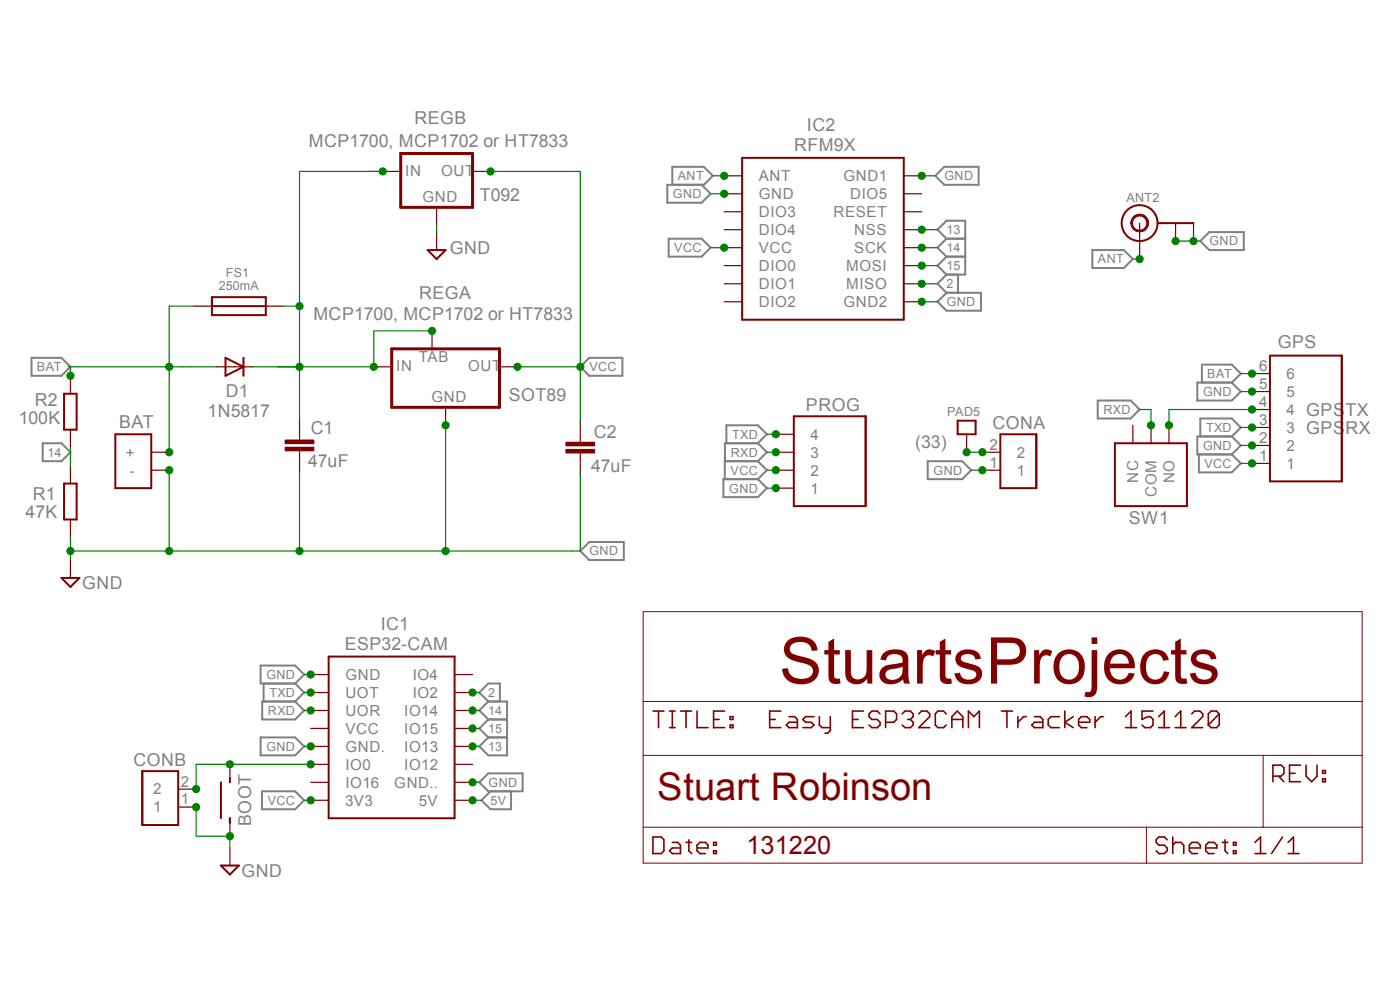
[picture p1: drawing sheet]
<svg xmlns="http://www.w3.org/2000/svg" width="297mm" height="210mm" viewBox="0 0 297 210" stroke-linecap="round" stroke-linejoin="round" font-family="sans-serif">
<g fill="none" stroke="#808080" stroke-width=".42">
<path d="M142.6 39.2v-3.8h6.7l1.9 1.9-1.9 1.9h-7.7v3.8h7.2l1.9-1.9-1.9-1.9M198.4 37.3l1.9-1.9h7.3v3.8h-7.3zM141.9 50.6h6.9l1.9 1.9-1.9 1.9h-6.9zM200.8 54.4h4M200.8 50.6h4M200.8 58.3l-1.9 1.9 1.9 1.9M200.8 50.6l-1.9-1.9 1.9-1.9h4v11.5h-4M200.8 50.6l-1.9 1.9 1.9 1.9M200.8 54.4l-1.9 1.9 1.9 2M203.2 58.3v3.8M231.7 53h6.7l1.9 1.9-1.9 2h-6.7zM254.6 51.1l1.9-1.9h7.4v3.8h-7.4z"/>
<path d="M6.7 75.9h6.3l1.9 1.9-1.9 1.9h-6.3zM123.1 77.8l1.9-1.9h7v3.8h-7zM198.9 64l1.9-1.9h7.3v3.8h-7.3zM9.1 94h3.9l1.9 1.9-1.9 1.9h-3.9zM154.1 94v-3.8h6.7l1.9 1.9-1.9 1.9M160.8 97.8h-7v3.8M160.8 97.8l1.9 1.9-1.9 1.9M160.8 94l1.9 1.9-1.9 1.9M160.8 94h-7v3.8M196.8 97.8h7.3l1.9 1.9-1.9 1.9h-7.3zM232.9 85h7l1.9 1.9-1.9 1.9h-7zM254 81.2h7.3l1.9 1.9-1.9 1.9h-7.3z"/>
<path d="M254.3 96.4v3.8h7l1.9-1.9-1.9-1.9M254.6 92.6v-3.8h6.7l1.9 1.9-1.9 1.9M255 81.2v-3.9h6.3l1.9 1.9-1.9 2M261.3 92.6l1.9 1.9-1.9 1.9M261.3 92.6h-7.3v3.8h7.3M123.1 116.9l1.9-1.9h7.3v3.8h-7.3zM153.5 101.6h7.3l1.9 1.9-1.9 2h-7.3zM55.3 156.4h7.3l1.9 1.9-1.9 1.9h-7.3zM55.3 141.2h7.3l1.9 1.9-1.9 1.9h-7.3zM55.6 148.8h7l1.9 1.9-1.9 1.9h-7zM55.9 145v3.8M62.6 145l1.9 1.9-1.9 1.9"/>
<path d="M103.6 148.8h4v11.4h-4l-1.9-1.9 1.9-1.9M103.6 156.4h4M103.6 148.8l-1.9-1.9 1.9-1.9h2.4v3.8M103.6 152.6h4M103.6 148.8l-1.9 1.9 1.9 1.9M103.6 152.6l-1.9 1.9 1.9 1.9M55.6 167.9h7l1.9 1.9-1.9 1.9h-7zM101.7 165.9l1.9-1.9h7.3v3.9h-7.3zM104.1 167.9l-1.9 1.9 1.9 1.9h4.3v-3.8"/>
</g>
<path d="M269.4 75.4h15.2v26.7h-15.2zM13.6 83.5h2.7v7.6h-2.7zM24.5 92.1h7.6v11.4h-7.6zM168.4 88.3h15.2v19.1h-15.2zM13.6 102.6h2.7v7.6h-2.7zM13 122.6h3.8l-1.9 1.9zM69.7 139.3h26.7v34.3h-26.7z" fill="none" stroke="#800000" stroke-width=".42"/>
<g fill="none" stroke="#800000" stroke-width=".25">
<path d="M14.9 79.7v3.8M79.3 77.8h3.8M91.7 70.2v3.8M106 77.8h3.8M265.6 79.2h3.8M14.9 91.1v3.9M14.9 98.8v3.8M32.1 95.9h3.8M32.1 99.7h3.8M94.5 86.4v3.8M123.1 93v.8M123.1 96.1v.8"/>
<path d="M164.6 95.9h3.8M164.6 99.7h3.8M164.6 92.1h3.8M265.6 98.3h3.8M265.6 94.5h3.8M265.6 90.7h3.8M265.6 86.9h3.8M265.6 83.1h3.8M14.9 110.2v3.8M14.9 118.8v3.8M164.6 103.5h3.8M65.9 143.1h3.8"/>
<path d="M65.9 146.9h3.8M65.9 150.7h3.8M65.9 154.5h3.8M65.9 158.3h3.8M96.4 143.1h3.8M96.4 146.9h3.8M96.4 150.7h3.8M96.4 154.5h3.8M96.4 158.3h3.8M65.9 162.1h3.8M65.9 165.9h3.8M65.9 169.8h3.8"/>
<path d="M96.4 162.1h3.8M96.4 165.9h3.8M96.4 169.8h3.8"/>
</g>
<path d="M136.4 129.8h152.6v53.3h-152.6zM136.4 148.8h152.6M136.4 160.2h152.6M136.4 175.5h152.6M243.2 175.5v7.6M268 160.2v15.3" fill="none" stroke="#800000" stroke-width=".21"/>
<g fill="none" stroke="#800000" stroke-width=".34">
<path d="M138.5 150.8h2.3M139.7 150.8v3.5M142 150.8h1.2M142 154.3h1.2M142.6 150.8v3.5M144.4 150.8h2.3M145.5 150.8v3.5M147.9 150.8v3.5h2.3M151.4 152.6h1.2M153.7 150.8h-2.3v3.5h2.3M154.9 153.8h.6v.5h-.6zM154.9 152h.6v.6h-.6z"/>
<path d="M163.3 152.6h1.2M165.7 150.8h-2.4v3.5h2.4M167.4 152h1.2l.6 .6v1.7h-1.8l-.6-.5 .6-.6h1.8M172.7 152h-1.8l-.6 .6 .6 .6h1.2l.6 .6-.6 .5h-1.8M173.8 152v1.8l.6 .5h1.7M176.1 152v2.9l-.5 .6h-.6M180.8 152.6h1.2M183.2 150.8h-2.4v3.5h2.4M186.7 151.4l-.6-.6h-1.1l-.6 .6v.6l.6 .6h1.1l.6 .6v.6l-.6 .5h-1.1l-.6-.5M187.9 153.2h1.7l.6-.6v-1.2l-.6-.6h-1.7v3.5M191.4 151.4l.6-.6h1.1l.6 .6v.6l-.6 .6M192.5 152.6h.6"/>
<path d="M193.1 152.6l.6 .6v.6l-.6 .5h-1.1l-.6-.5M194.9 151.4l.6-.6h1.1l.6 .6v.6l-2.3 2.3h2.3M200.7 151.4l-.5-.6h-1.2l-.6 .6v2.4l.6 .5h1.2l.5-.5M201.9 152.6h2.4M201.9 154.3v-2.3l1.2-1.2 1.2 1.2v2.3M205.4 154.3v-3.5l1.2 1.2 1.2-1.2v3.5M212.4 150.8h2.4M213.6 150.8v3.5M215.9 152v2.3M217.7 152h-.6l-1.2 1.2M219.5 152h1.1l.6 .6v1.7h-1.7l-.6-.5 .6-.6h1.7M224.7 152h-1.7l-.6 .6v1.2l.6 .5h1.7"/>
<path d="M225.9 150.8v3.5M227.7 152l-1.8 1.2 1.8 1.1M228.8 153.2h2.4v-.6l-.6-.6h-1.2l-.6 .6v1.2l.6 .5h1.2M232.3 152v2.3M234.1 152h-.6l-1.2 1.2M238.8 154.3h2.3M238.8 152l1.1-1.2v3.5M244.6 150.8h-2.3v1.8l1.2-.6h.6l.5 .6v1.2l-.5 .5h-1.2l-.6-.5M245.8 154.3h2.3M245.8 152l1.2-1.2v3.5M249.3 154.3h2.3M249.3 152l1.2-1.2v3.5"/>
<path d="M252.8 151.4l.6-.6h1.2l.5 .6v.6l-2.3 2.3h2.3M258.7 151.4l-.6-.6h-1.2l-.6 .6v2.4M258.7 151.4v2.4l-.6 .5h-1.2l-.6-.5M258.7 151.4l-2.4 2.4M138.5 177.5h1.8l.5 .6v2.4l-.5 .6h-1.8zM142.6 178.7h1.2l.6 .6v1.8h-1.8l-.6-.6 .6-.6h1.8M145.5 178.7h1.2M146.1 178.1v2.4l.6 .6M147.9 179.9h2.3v-.6l-.6-.6h-1.1l-.6 .6v1.2l.6 .6h1.1M151.4 178.7h.6v.6h-.6zM247.6 178.1l-.6-.6h-1.2l-.5 .6v.6l.5 .6h1.2l.6 .6v.6l-.6 .6h-1.2l-.5-.6M248.8 179.3l.5-.6h1.2l.6 .6v1.8"/>
<path d="M248.8 177.5v3.6M252.3 179.9h2.3v-.6l-.6-.6h-1.1l-.6 .6v1.2l.6 .6h1.1M255.8 179.9h2.3v-.6l-.5-.6h-1.2l-.6 .6v1.2l.6 .6h1.2M259.3 178.7h1.2M259.9 178.1v2.4l.6 .6M261.7 178.7h.5v.6h-.5zM266.2 178.7l1.2-1.2v3.6M270 164.6h1.8l.6-.6v-1.1l-.6-.6h-1.8v3.5M271.2 164.6l1.2 1.2M272.1 177.5l-2.4 3.6M273.3 178.7l1.1-1.2v3.6M273.6 164h1.1"/>
<path d="M275.9 162.3h-2.3v3.5h2.3M277.1 162.3v2.3l1.2 1.2 1.1-1.2v-2.3M280.6 165.2h.6v.6h-.6zM280.6 163.4h.6v.6h-.6zM151.4 180.5h.6v.6h-.6zM261.7 180.5h.5v.6h-.5zM266.2 181.1h2.4M273.3 181.1h2.3"/>
</g>
<path d="M83.1 74h22.9v12.4h-22.9z" fill="none" stroke="#800000" stroke-width=".63"/>
<path d="M120.1 95.3h6.1v.8h-6.1z" fill-rule="evenodd" fill="#800000"/>
<path d="M120.1 95.3h6.1v.8h-6.1z" fill="none" stroke="#800000" stroke-width=".21"/>
<path d="M120.1 93.8h6.1v.8h-6.1z" fill-rule="evenodd" fill="#800000"/>
<path d="M120.1 93.8h6.1v.8h-6.1z" fill="none" stroke="#800000" stroke-width=".21"/>
<path d="M63.5 92.6v.7M63.5 95.6v.8M123.1 89.2v3.8M123.1 96.9v3.8" fill="none" stroke="#800000" stroke-width=".25"/>
<path d="M60.5 94.9h6.1v.7h-6.1z" fill-rule="evenodd" fill="#800000"/>
<path d="M60.5 94.9h6.1v.7h-6.1z" fill="none" stroke="#800000" stroke-width=".21"/>
<path d="M60.5 93.3h6.1v.8h-6.1z" fill-rule="evenodd" fill="#800000"/>
<path d="M60.5 93.3h6.1v.8h-6.1z" fill="none" stroke="#800000" stroke-width=".21"/>
<path d="M63.5 88.8v3.8M63.5 96.4v3.8M205.1 92.1v3.8M208.4 99.7h3.8M208.4 95.9h3.8" fill="none" stroke="#800000" stroke-width=".25"/>
<path d="M245.6 47.3h7.6M203.2 89.2h3.8v2.9h-3.8zM212.2 92.1h7.6v11.4h-7.6z" fill="none" stroke="#800000" stroke-width=".42"/>
<path d="M240.2 46.2a1.9 1.9 0 0 1 3.1 0 1.9 1.9 0 0 1-1 2.9 1.9 1.9 0 0 1-2.4-1.8h.3a1.51 1.51 0 0 1 2.1-1.4 1.51 1.51 0 0 1 .5 2.5 1.51 1.51 0 0 1-2.5-.6l-.1-.5h-.3z" fill-rule="evenodd" fill="#800000"/>
<path d="M240.2 46.2a1.9 1.9 0 0 1 3.1 0 1.9 1.9 0 0 1-1 2.9 1.9 1.9 0 0 1-2.4-1.8h.3a1.51 1.51 0 0 1 2.1-1.4 1.51 1.51 0 0 1 .5 2.5 1.51 1.51 0 0 1-2.5-.6l-.1-.5h-.3z" fill="none" stroke="#800000" stroke-width=".21"/>
<g fill="none" stroke="#800000" stroke-width=".42">
<path d="M157.4 33.5h34.3v34.3h-34.3zM90.7 53h3.8l-1.9 1.9zM45 63h11.4v3.8h-11.4zM45 64.9h11.4M47.8 75.9l3.8 1.9-3.8 1.9zM51.6 75.9v3.8M236.5 94h15.3v13.4h-15.3zM30.2 163.6h7.6v11.4h-7.6zM46.9 165.9v7.7M48.8 165v.9M48.8 173.6v.9M46.9 183.6h3.8l-1.9 1.9z"/>
<circle cx="241.8" cy="47.3" r="3.8"/>
</g>
<g fill="none" stroke="#800000" stroke-width=".25">
<path d="M81.2 36.4h3.8M100.2 36.4h3.9M153.6 37.3h3.8M191.7 37.3h3.8M92.6 44v3.8M92.6 49.2v3.8M153.6 41.1h3.8M153.6 44.9h3.8M153.6 48.7h3.8M153.6 52.5h3.8M153.6 56.3h3.8M191.7 41.1h3.8"/>
<path d="M191.7 44.9h3.8M191.7 48.7h3.8M191.7 52.5h3.8M191.7 56.3h3.8M241.8 47.3v7.6M249.4 47.3v3.8M253.2 47.3v3.8M41.1 64.9h3.9M45.9 77.8h7.7M56.4 64.9h3.8M153.6 60.2h3.8M153.6 64h3.8"/>
<path d="M191.7 60.2h3.8M191.7 64h3.8M240.3 90.2v3.8M244.2 90.2v3.8M248 90.2v3.8M37.8 171.2h3.8M37.8 167.4h3.8M48.8 162.1v3.8M48.8 173.6v3.8M48.8 179.8v3.8"/>
</g>
<path d="M85 32.6h15.2v11.4h-15.2z" fill="none" stroke="#800000" stroke-width=".63"/>
<path d="M14.9 114v4.8" fill="none" stroke="#008000" stroke-width=".25"/>
<circle cx="14.9" cy="116.9" r=".76" fill="#008000"/>
<circle cx="14.9" cy="116.9" r=".76" fill="none" stroke="#008000" stroke-width=".21"/>
<path d="M14.9 116.9h21" fill="none" stroke="#008000" stroke-width=".25"/>
<circle cx="35.9" cy="99.7" r=".76" fill="#008000"/>
<circle cx="35.9" cy="99.7" r=".76" fill="none" stroke="#008000" stroke-width=".21"/>
<path d="M35.9 99.7v17.2M94.5 90.2v26.7" fill="none" stroke="#008000" stroke-width=".25"/>
<circle cx="94.5" cy="90.2" r=".76" fill="#008000"/>
<circle cx="94.5" cy="90.2" r=".76" fill="none" stroke="#008000" stroke-width=".21"/>
<path d="M35.9 116.9h1.9" fill="none" stroke="#008000" stroke-width=".25"/>
<circle cx="35.9" cy="116.9" r=".76" fill="#008000"/>
<circle cx="35.9" cy="116.9" r=".76" fill="none" stroke="#008000" stroke-width=".21"/>
<path d="M123.1 100.7v16.2h-85.3" fill="none" stroke="#008000" stroke-width=".25"/>
<circle cx="94.5" cy="116.9" r=".76" fill="#008000"/>
<circle cx="94.5" cy="116.9" r=".76" fill="none" stroke="#008000" stroke-width=".21"/>
<path d="M63.5 100.2v16.7" fill="none" stroke="#008000" stroke-width=".25"/>
<circle cx="63.5" cy="116.9" r=".76" fill="#008000"/>
<circle cx="63.5" cy="116.9" r=".76" fill="none" stroke="#008000" stroke-width=".21"/>
<path d="M263.2 94.5h2.4" fill="none" stroke="#008000" stroke-width=".25"/>
<circle cx="265.6" cy="94.5" r=".76" fill="#008000"/>
<circle cx="265.6" cy="94.5" r=".76" fill="none" stroke="#008000" stroke-width=".21"/>
<path d="M64.5 158.3h1.4" fill="none" stroke="#008000" stroke-width=".25"/>
<circle cx="65.9" cy="158.3" r=".76" fill="#008000"/>
<circle cx="65.9" cy="158.3" r=".76" fill="none" stroke="#008000" stroke-width=".21"/>
<path d="M64.5 143.1h1.4" fill="none" stroke="#008000" stroke-width=".25"/>
<circle cx="65.9" cy="143.1" r=".76" fill="#008000"/>
<circle cx="65.9" cy="143.1" r=".76" fill="none" stroke="#008000" stroke-width=".21"/>
<path d="M100.2 165.9h1.5" fill="none" stroke="#008000" stroke-width=".25"/>
<circle cx="100.2" cy="165.9" r=".76" fill="#008000"/>
<circle cx="100.2" cy="165.9" r=".76" fill="none" stroke="#008000" stroke-width=".21"/>
<path d="M162.7 103.5h1.9" fill="none" stroke="#008000" stroke-width=".25"/>
<circle cx="164.6" cy="103.5" r=".76" fill="#008000"/>
<circle cx="164.6" cy="103.5" r=".76" fill="none" stroke="#008000" stroke-width=".21"/>
<path d="M206 99.7h2.4" fill="none" stroke="#008000" stroke-width=".25"/>
<circle cx="208.4" cy="99.7" r=".76" fill="#008000"/>
<circle cx="208.4" cy="99.7" r=".76" fill="none" stroke="#008000" stroke-width=".21"/>
<path d="M263.2 83.1h2.4" fill="none" stroke="#008000" stroke-width=".25"/>
<circle cx="265.6" cy="83.1" r=".76" fill="#008000"/>
<circle cx="265.6" cy="83.1" r=".76" fill="none" stroke="#008000" stroke-width=".21"/>
<path d="M249.4 51.1h5.2" fill="none" stroke="#008000" stroke-width=".25"/>
<circle cx="249.4" cy="51.1" r=".76" fill="#008000"/>
<circle cx="249.4" cy="51.1" r=".76" fill="none" stroke="#008000" stroke-width=".21"/>
<circle cx="253.2" cy="51.1" r=".76" fill="#008000"/>
<circle cx="253.2" cy="51.1" r=".76" fill="none" stroke="#008000" stroke-width=".21"/>
<path d="M195.5 64h3.4" fill="none" stroke="#008000" stroke-width=".25"/>
<circle cx="195.5" cy="64" r=".76" fill="#008000"/>
<circle cx="195.5" cy="64" r=".76" fill="none" stroke="#008000" stroke-width=".21"/>
<path d="M150.7 41.1h2.9" fill="none" stroke="#008000" stroke-width=".25"/>
<circle cx="153.6" cy="41.1" r=".76" fill="#008000"/>
<circle cx="153.6" cy="41.1" r=".76" fill="none" stroke="#008000" stroke-width=".21"/>
<path d="M195.5 37.3h2.9" fill="none" stroke="#008000" stroke-width=".25"/>
<circle cx="195.5" cy="37.3" r=".76" fill="#008000"/>
<circle cx="195.5" cy="37.3" r=".76" fill="none" stroke="#008000" stroke-width=".21"/>
<path d="M48.8 177.4v2.4" fill="none" stroke="#008000" stroke-width=".25"/>
<circle cx="48.8" cy="177.4" r=".76" fill="#008000"/>
<circle cx="48.8" cy="177.4" r=".76" fill="none" stroke="#008000" stroke-width=".21"/>
<path d="M41.6 171.2v6.2h7.2" fill="none" stroke="#008000" stroke-width=".25"/>
<circle cx="41.6" cy="171.2" r=".76" fill="#008000"/>
<circle cx="41.6" cy="171.2" r=".76" fill="none" stroke="#008000" stroke-width=".21"/>
<path d="M92.6 47.8v1.4M263.2 98.3h2.4" fill="none" stroke="#008000" stroke-width=".25"/>
<circle cx="265.6" cy="98.3" r=".76" fill="#008000"/>
<circle cx="265.6" cy="98.3" r=".76" fill="none" stroke="#008000" stroke-width=".21"/>
<path d="M64.5 169.8h1.4" fill="none" stroke="#008000" stroke-width=".25"/>
<circle cx="65.9" cy="169.8" r=".76" fill="#008000"/>
<circle cx="65.9" cy="169.8" r=".76" fill="none" stroke="#008000" stroke-width=".21"/>
<path d="M162.7 99.7h1.9" fill="none" stroke="#008000" stroke-width=".25"/>
<circle cx="164.6" cy="99.7" r=".76" fill="#008000"/>
<circle cx="164.6" cy="99.7" r=".76" fill="none" stroke="#008000" stroke-width=".21"/>
<path d="M109.8 77.8h13.3v11.4" fill="none" stroke="#008000" stroke-width=".25"/>
<circle cx="123.1" cy="77.8" r=".76" fill="#008000"/>
<circle cx="123.1" cy="77.8" r=".76" fill="none" stroke="#008000" stroke-width=".21"/>
<path d="M104.1 36.4h15.7" fill="none" stroke="#008000" stroke-width=".25"/>
<circle cx="104.1" cy="36.4" r=".76" fill="#008000"/>
<circle cx="104.1" cy="36.4" r=".76" fill="none" stroke="#008000" stroke-width=".21"/>
<path d="M119.8 36.4h3.3v41.4" fill="none" stroke="#008000" stroke-width=".25"/>
<circle cx="109.8" cy="77.8" r=".76" fill="#008000"/>
<circle cx="109.8" cy="77.8" r=".76" fill="none" stroke="#008000" stroke-width=".21"/>
<path d="M150.7 52.5h2.9" fill="none" stroke="#008000" stroke-width=".25"/>
<circle cx="153.6" cy="52.5" r=".76" fill="#008000"/>
<circle cx="153.6" cy="52.5" r=".76" fill="none" stroke="#008000" stroke-width=".21"/>
<path d="M162.7 95.9h1.9" fill="none" stroke="#008000" stroke-width=".25"/>
<circle cx="164.6" cy="95.9" r=".76" fill="#008000"/>
<circle cx="164.6" cy="95.9" r=".76" fill="none" stroke="#008000" stroke-width=".21"/>
<path d="M64.5 150.7h1.4" fill="none" stroke="#008000" stroke-width=".25"/>
<circle cx="65.9" cy="150.7" r=".76" fill="#008000"/>
<circle cx="65.9" cy="150.7" r=".76" fill="none" stroke="#008000" stroke-width=".21"/>
<path d="M241.8 86.9h2.4v3.3" fill="none" stroke="#008000" stroke-width=".25"/>
<circle cx="244.2" cy="90.2" r=".76" fill="#008000"/>
<circle cx="244.2" cy="90.2" r=".76" fill="none" stroke="#008000" stroke-width=".21"/>
<path d="M162.7 92.1h1.9" fill="none" stroke="#008000" stroke-width=".25"/>
<circle cx="164.6" cy="92.1" r=".76" fill="#008000"/>
<circle cx="164.6" cy="92.1" r=".76" fill="none" stroke="#008000" stroke-width=".21"/>
<path d="M64.5 146.9h1.4" fill="none" stroke="#008000" stroke-width=".25"/>
<circle cx="65.9" cy="146.9" r=".76" fill="#008000"/>
<circle cx="65.9" cy="146.9" r=".76" fill="none" stroke="#008000" stroke-width=".21"/>
<path d="M263.2 90.7h2.4M64.5 146.9h1.4" fill="none" stroke="#008000" stroke-width=".25"/>
<circle cx="265.6" cy="90.7" r=".76" fill="#008000"/>
<circle cx="265.6" cy="90.7" r=".76" fill="none" stroke="#008000" stroke-width=".21"/>
<path d="M14.5 77.8h24.3M35.9 77.8v18.1" fill="none" stroke="#008000" stroke-width=".25"/>
<circle cx="35.9" cy="77.8" r=".76" fill="#008000"/>
<circle cx="35.9" cy="77.8" r=".76" fill="none" stroke="#008000" stroke-width=".21"/>
<circle cx="35.9" cy="95.9" r=".76" fill="#008000"/>
<circle cx="35.9" cy="95.9" r=".76" fill="none" stroke="#008000" stroke-width=".21"/>
<path d="M14.9 77.8v1.9M38.8 77.8h7.1M41.1 64.9h-5.2v12.9h-.5v-.5" fill="none" stroke="#008000" stroke-width=".25"/>
<circle cx="14.9" cy="79.7" r=".76" fill="#008000"/>
<circle cx="14.9" cy="79.7" r=".76" fill="none" stroke="#008000" stroke-width=".21"/>
<path d="M263.2 79.2h2.4" fill="none" stroke="#008000" stroke-width=".25"/>
<circle cx="265.6" cy="79.2" r=".76" fill="#008000"/>
<circle cx="265.6" cy="79.2" r=".76" fill="none" stroke="#008000" stroke-width=".21"/>
<path d="M53.6 162.1h12.3" fill="none" stroke="#008000" stroke-width=".25"/>
<circle cx="65.9" cy="162.1" r=".76" fill="#008000"/>
<circle cx="65.9" cy="162.1" r=".76" fill="none" stroke="#008000" stroke-width=".21"/>
<path d="M48.8 162.1h4.8" fill="none" stroke="#008000" stroke-width=".25"/>
<circle cx="48.8" cy="162.1" r=".76" fill="#008000"/>
<circle cx="48.8" cy="162.1" r=".76" fill="none" stroke="#008000" stroke-width=".21"/>
<path d="M48.8 162.1h-7.2v5.3" fill="none" stroke="#008000" stroke-width=".25"/>
<circle cx="41.6" cy="167.4" r=".76" fill="#008000"/>
<circle cx="41.6" cy="167.4" r=".76" fill="none" stroke="#008000" stroke-width=".21"/>
<path d="M240.3 54.9h1.5" fill="none" stroke="#008000" stroke-width=".25"/>
<circle cx="241.8" cy="54.9" r=".76" fill="#008000"/>
<circle cx="241.8" cy="54.9" r=".76" fill="none" stroke="#008000" stroke-width=".21"/>
<path d="M151.2 37.3h2.4" fill="none" stroke="#008000" stroke-width=".25"/>
<circle cx="153.6" cy="37.3" r=".76" fill="#008000"/>
<circle cx="153.6" cy="37.3" r=".76" fill="none" stroke="#008000" stroke-width=".21"/>
<path d="M100.2 146.9h1.5" fill="none" stroke="#008000" stroke-width=".25"/>
<circle cx="100.2" cy="146.9" r=".76" fill="#008000"/>
<circle cx="100.2" cy="146.9" r=".76" fill="none" stroke="#008000" stroke-width=".21"/>
<path d="M195.5 60.2h3.4" fill="none" stroke="#008000" stroke-width=".25"/>
<circle cx="195.5" cy="60.2" r=".76" fill="#008000"/>
<circle cx="195.5" cy="60.2" r=".76" fill="none" stroke="#008000" stroke-width=".21"/>
<path d="M100.2 150.7h1.5" fill="none" stroke="#008000" stroke-width=".25"/>
<circle cx="100.2" cy="150.7" r=".76" fill="#008000"/>
<circle cx="100.2" cy="150.7" r=".76" fill="none" stroke="#008000" stroke-width=".21"/>
<path d="M195.5 52.5h3.4M14.9 95v3.8" fill="none" stroke="#008000" stroke-width=".25"/>
<circle cx="195.5" cy="52.5" r=".76" fill="#008000"/>
<circle cx="195.5" cy="52.5" r=".76" fill="none" stroke="#008000" stroke-width=".21"/>
<path d="M100.2 154.5h1.5" fill="none" stroke="#008000" stroke-width=".25"/>
<circle cx="100.2" cy="154.5" r=".76" fill="#008000"/>
<circle cx="100.2" cy="154.5" r=".76" fill="none" stroke="#008000" stroke-width=".21"/>
<path d="M195.5 56.3h3.4" fill="none" stroke="#008000" stroke-width=".25"/>
<circle cx="195.5" cy="56.3" r=".76" fill="#008000"/>
<circle cx="195.5" cy="56.3" r=".76" fill="none" stroke="#008000" stroke-width=".21"/>
<path d="M100.2 158.3h1.5" fill="none" stroke="#008000" stroke-width=".25"/>
<circle cx="100.2" cy="158.3" r=".76" fill="#008000"/>
<circle cx="100.2" cy="158.3" r=".76" fill="none" stroke="#008000" stroke-width=".21"/>
<path d="M195.5 48.7h3.4" fill="none" stroke="#008000" stroke-width=".25"/>
<circle cx="195.5" cy="48.7" r=".76" fill="#008000"/>
<circle cx="195.5" cy="48.7" r=".76" fill="none" stroke="#008000" stroke-width=".21"/>
<path d="M100.2 169.8h2" fill="none" stroke="#008000" stroke-width=".25"/>
<circle cx="100.2" cy="169.8" r=".76" fill="#008000"/>
<circle cx="100.2" cy="169.8" r=".76" fill="none" stroke="#008000" stroke-width=".21"/>
<path d="M91.7 70.2h-12.4v7.6" fill="none" stroke="#008000" stroke-width=".25"/>
<circle cx="91.7" cy="70.2" r=".76" fill="#008000"/>
<circle cx="91.7" cy="70.2" r=".76" fill="none" stroke="#008000" stroke-width=".21"/>
<path d="M53.6 77.8h5.2M63.5 77.8h15.8" fill="none" stroke="#008000" stroke-width=".25"/>
<circle cx="79.3" cy="77.8" r=".76" fill="#008000"/>
<circle cx="79.3" cy="77.8" r=".76" fill="none" stroke="#008000" stroke-width=".21"/>
<path d="M58.8 77.8h4.7v11" fill="none" stroke="#008000" stroke-width=".25"/>
<circle cx="63.5" cy="77.8" r=".76" fill="#008000"/>
<circle cx="63.5" cy="77.8" r=".76" fill="none" stroke="#008000" stroke-width=".21"/>
<path d="M78.3 36.4h2.9" fill="none" stroke="#008000" stroke-width=".25"/>
<circle cx="81.2" cy="36.4" r=".76" fill="#008000"/>
<circle cx="81.2" cy="36.4" r=".76" fill="none" stroke="#008000" stroke-width=".21"/>
<path d="M81.2 36.4h-17.7v41.4h-4.7M60.2 64.9h3.3" fill="none" stroke="#008000" stroke-width=".25"/>
<circle cx="63.5" cy="64.9" r=".76" fill="#008000"/>
<circle cx="63.5" cy="64.9" r=".76" fill="none" stroke="#008000" stroke-width=".21"/>
<path d="M205.1 95.9h3.3" fill="none" stroke="#008000" stroke-width=".25"/>
<circle cx="208.4" cy="95.9" r=".76" fill="#008000"/>
<circle cx="208.4" cy="95.9" r=".76" fill="none" stroke="#008000" stroke-width=".21"/>
<circle cx="205.1" cy="95.9" r=".76" fill="#008000"/>
<circle cx="205.1" cy="95.9" r=".76" fill="none" stroke="#008000" stroke-width=".21"/>
<path d="M248 86.9h17.6" fill="none" stroke="#008000" stroke-width=".25"/>
<circle cx="265.6" cy="86.9" r=".76" fill="#008000"/>
<circle cx="265.6" cy="86.9" r=".76" fill="none" stroke="#008000" stroke-width=".21"/>
<path d="M248 86.9v3.3" fill="none" stroke="#008000" stroke-width=".25"/>
<circle cx="248" cy="90.2" r=".76" fill="#008000"/>
<circle cx="248" cy="90.2" r=".76" fill="none" stroke="#008000" stroke-width=".21"/>
<text font-size="13.7" fill="#800000" x="165.3" y="145">StuartsProjects</text>
<text font-size="8.1" fill="#800000" x="139.4" y="169.8">Stuart Robinson</text>
<text font-size="5.4" fill="#800000" x="158.4" y="181.2">131220</text>
<g font-size="3.8" fill="#808080">
<text x="87.9" y="26.3">REGB</text>
<text x="171.2" y="27.7">IC2</text>
<text x="65.5" y="31.1">MCP1700, MCP1702 or HT7833</text>
<text x="168.5" y="32.1">RFM9X</text>
<text x="101.8" y="42.5">T092</text>
<text x="95.4" y="54">GND</text>
<text x="88.9" y="63.5">REGA</text>
<text x="66.5" y="67.8">MCP1700, MCP1702 or HT7833</text>
<text x="271.1" y="73.9">GPS</text>
<text x="4" y="89.9">100K</text>
<text x="7.4" y="86">R2</text>
<text x="44" y="88.4">1N5817</text>
<text x="47.9" y="84.2">D1</text>
<text x="108" y="85">SOT89</text>
<text x="171" y="87.2">PROG</text>
<text x="277.1" y="88.3">GPSTX</text>
<text x="25.3" y="90.8">BAT</text>
<text x="65.9" y="92">C1</text>
<text x="126" y="93">C2</text>
<text x="194.1" y="95">(33)</text>
<text x="210.5" y="91.1">CONA</text>
<text x="277.1" y="92.1">GPSRX</text>
<text x="65.4" y="99.1">47uF</text>
<text x="125.4" y="100.1">47uF</text>
<text x="6.9" y="106">R1</text>
<text x="5.4" y="109.9">47K</text>
<text x="239.5" y="111.2">SW1</text>
<text x="17.4" y="125">GND</text>
<text x="73.2" y="137.8">ESP32-CAM</text>
<text x="80.8" y="133.6">IC1</text>
<text x="28.3" y="162.5">CONB</text>
<text x="53.3" y="175.2" transform="rotate(-90 53.3 175.2)">BOOT</text>
<text x="51.2" y="186">GND</text>
</g>
<g font-size="3.2" fill="#808080">
<text x="86" y="37.3">IN</text>
<text x="93.6" y="37.3">OUT</text>
<text x="161" y="38.4">ANT</text>
<text x="178.9" y="38.4">GND1</text>
<text x="89.6" y="42.8">GND</text>
<text x="161" y="42.2">GND</text>
<text x="161" y="46.1">DIO3</text>
<text x="176.8" y="46.1">RESET</text>
<text x="180.4" y="42.2">DIO5</text>
<text x="161" y="49.9">DIO4</text>
<text x="161" y="53.7">VCC</text>
<text x="181.2" y="53.7">SCK</text>
<text x="181.2" y="49.9">NSS</text>
<text x="161" y="57.5">DIO0</text>
<text x="179.5" y="57.5">MOSI</text>
<text x="161" y="61.3">DIO1</text>
<text x="161" y="65.2">DIO2</text>
<text x="178.9" y="65.2">GND2</text>
<text x="179.5" y="61.3">MISO</text>
<text x="88.9" y="76.8">TAB</text>
<text x="84.1" y="78.7">IN</text>
<text x="99.3" y="78.7">OUT</text>
<text x="267.1" y="82.5">5</text>
<text x="267.1" y="78.7">6</text>
<text x="272.9" y="80.4">6</text>
<text x="91.5" y="85.3">GND</text>
<text x="267.1" y="86.3">4</text>
<text x="272.9" y="88">4</text>
<text x="272.9" y="84.2">5</text>
<text x="171.9" y="93.3">4</text>
<text x="209.9" y="95.4">2</text>
<text x="267.1" y="93.9">2</text>
<text x="267.1" y="90.1">3</text>
<text x="272.9" y="95.6">2</text>
<text x="272.9" y="91.8">3</text>
<text x="26.7" y="97.1">+</text>
<text x="27.5" y="100.9">-</text>
<text x="171.9" y="100.9">2</text>
<text x="171.9" y="97.1">3</text>
<text x="209.9" y="99.2">1</text>
<text x="215.7" y="100.9">1</text>
<text x="215.7" y="97.1">2</text>
<text x="267.1" y="97.7">1</text>
<text x="272.9" y="99.4">1</text>
<text x="171.9" y="104.7">1</text>
<text x="241.5" y="102.4" transform="rotate(-90 241.5 102.4)">NC</text>
<text x="245.3" y="105.3" transform="rotate(-90 245.3 105.3)">COM</text>
<text x="249.1" y="102.5" transform="rotate(-90 249.1 102.5)">NO</text>
<text x="73.3" y="144.2">GND</text>
<text x="73.3" y="148">UOT</text>
<text x="87.5" y="148">IO2</text>
<text x="87.5" y="144.2">IO4</text>
<text x="73.3" y="151.8">UOR</text>
<text x="73.3" y="155.7">VCC</text>
<text x="85.8" y="155.7">IO15</text>
<text x="85.8" y="151.8">IO14</text>
<text x="73.3" y="159.5">GND.</text>
<text x="85.8" y="159.5">IO13</text>
<text x="38.4" y="166.8">2</text>
<text x="73.3" y="163.3">IO0</text>
<text x="73.3" y="167.1">IO16</text>
<text x="83.7" y="167.1">GND..</text>
<text x="85.8" y="163.3">IO12</text>
<text x="32.5" y="172.3">1</text>
<text x="32.5" y="168.5">2</text>
<text x="38.4" y="170.6">1</text>
<text x="73.2" y="170.9">3V3</text>
<text x="88.9" y="170.9">5V</text>
</g>
<g font-size="2.7" fill="#808080">
<text x="143.8" y="38.3">ANT</text>
<text x="200.4" y="38.3">GND</text>
<text x="142.7" y="42.1">GND</text>
<text x="239" y="42.8">ANT2</text>
<text x="143" y="53.5">VCC</text>
<text x="200.8" y="53.5">14</text>
<text x="200.8" y="49.7">13</text>
<text x="256.6" y="52.1">GND</text>
<text x="47.9" y="58.8">FS1</text>
<text x="200.8" y="57.3">15</text>
<text x="232.9" y="55.9">ANT</text>
<text x="46.4" y="61.6">250mA</text>
<text x="200.8" y="61.1">2</text>
<text x="200.8" y="64.9">GND</text>
<text x="7.8" y="78.7">BAT</text>
<text x="125.1" y="78.7">VCC</text>
<text x="255.2" y="84">GND</text>
<text x="256.1" y="80.2">BAT</text>
<text x="201" y="88.3">PAD5</text>
<text x="234.1" y="87.8">RXD</text>
<text x="155.3" y="93">TXD</text>
<text x="255.2" y="95.4">GND</text>
<text x="255.9" y="91.6">TXD</text>
<text x="10.1" y="96.9">14</text>
<text x="155" y="100.7">VCC</text>
<text x="155" y="96.9">RXD</text>
<text x="198" y="100.7">GND</text>
<text x="255.5" y="99.2">VCC</text>
<text x="154.7" y="104.5">GND</text>
<text x="125.1" y="117.8">GND</text>
<text x="56.5" y="144">GND</text>
<text x="57.2" y="147.8">TXD</text>
<text x="103.6" y="147.8">2</text>
<text x="56.9" y="151.6">RXD</text>
<text x="103.6" y="151.6">14</text>
<text x="103.6" y="155.5">15</text>
<text x="56.5" y="159.3">GND</text>
<text x="103.6" y="159.3">13</text>
<text x="103.6" y="166.9">GND</text>
<text x="56.8" y="170.7">VCC</text>
<text x="104.1" y="170.7">5V</text>
</g>
</svg>
